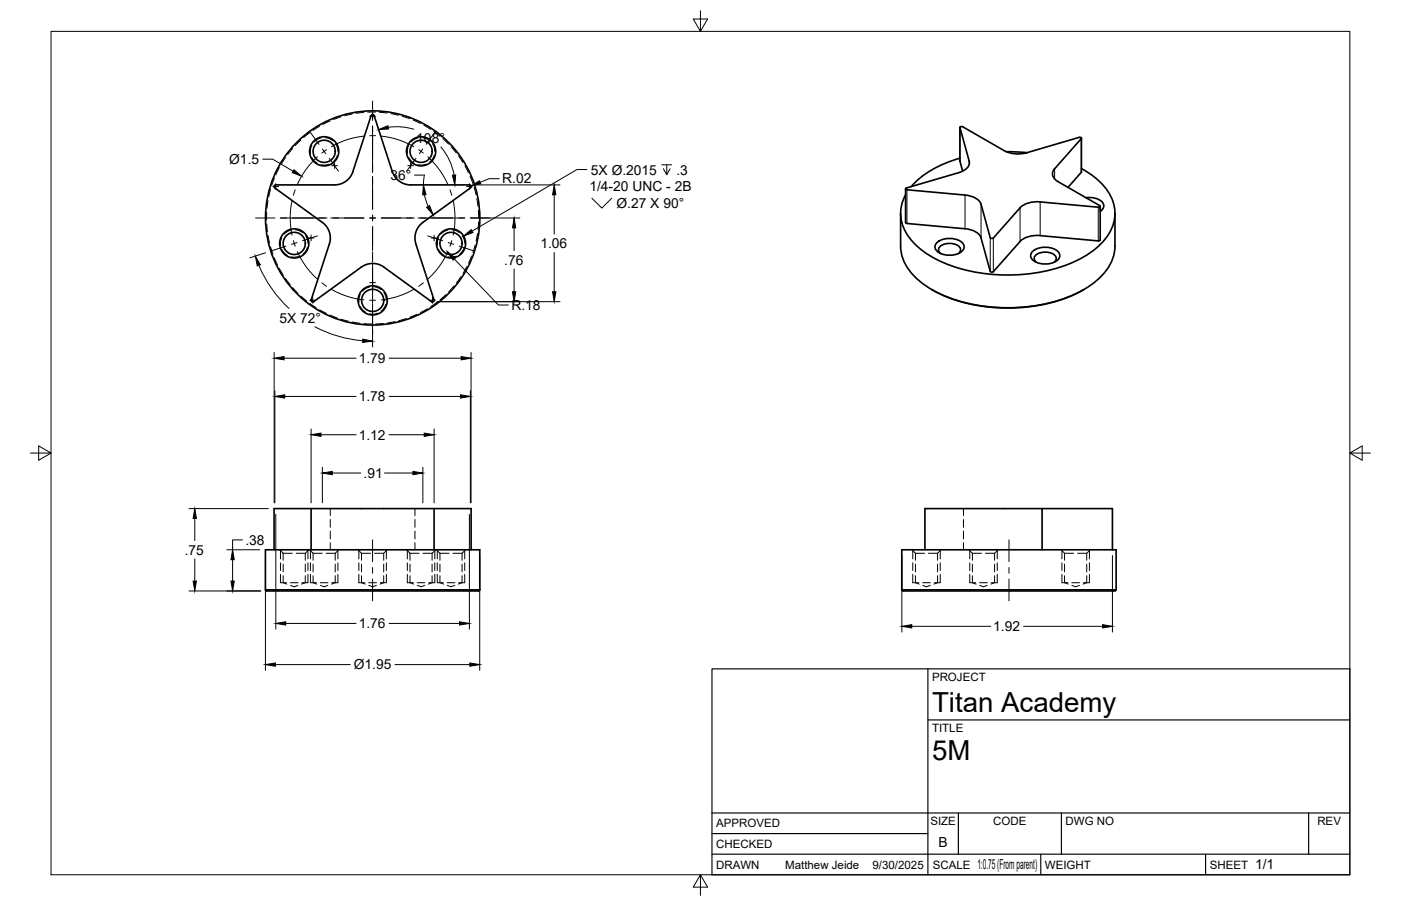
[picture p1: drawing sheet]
<svg xmlns="http://www.w3.org/2000/svg" width="432mm" height="279mm" viewBox="0 0 432 279" stroke-linecap="round" stroke-linejoin="round" font-family="sans-serif">
<!-- layer: Hidden -->
<g fill="none" stroke="#000" stroke-width=".31">
<path d="M98.5 38.9l-2 1.3M101.7 37.3l-2.2 1.1M105.1 36l-2.3 .9M108.6 35.2l-2.4 .5M112.1 34.7l-2.4 .2M115.7 34.6h-2.4M116.9 34.6l2.4 .3M120.5 35.1l2.4 .4M124 35.9l2.3 .7M127.4 37.1l2.2 1M130.7 38.6l2 1.3M83.4 58.4l-.6 2.3"/>
<path d="M84.6 54.9l-.9 2.3M86.1 51.7l-1.1 2.1M88 48.6l-1.3 2.1M90.2 45.8l-1.5 1.8M92.7 43.2l-1.7 1.7M95.5 40.9l-1.9 1.5M96.1 44.9l-.4 1.5v.9M96.1 48.5l.8 1.1 .9 .8M99 42.6l-1.2 .4-1 .8M100.2 42.5l1 .2 1.3 .7M101.5 50.6l-1.4 .3-1.1-.1M103.4 44.3l.6 1.2 .1 1.2"/>
<path d="M103.9 47.9l-.4 1-.9 1.1M126 44.9l-.5 1.5 .1 .9M126 48.5l.7 1.1 1 .8M128.8 42.6l-1.1 .4-1 .8M130.1 42.5l1 .2 1.3 .7M131.3 50.6l-1.4 .3-1.1-.1M133.3 44.3l.5 1.2 .2 1.2M133.7 40.6l1.9 1.4M133.8 47.9l-.4 1-1 1.1M136.5 42.8l1.8 1.7M139.1 45.3l1.5 1.9M141.4 48.1l1.3 2"/>
<path d="M143.3 51.2l1.1 2.1M144.9 54.4l.9 2.2M146.1 57.8l.6 2.3M82.2 65.4v2.4M82.2 69l.2 2.4M82.6 61.9l-.3 2.3M82.6 72.6l.5 2.4M83.4 76.1l.7 2.3M84.6 79.5l1 2.2M86.9 73.3l-.5 1.5 .1 .9M86.9 76.9l.7 1.1 1 .8M89.7 71l-1.1 .4-1 .8"/>
<path d="M91 70.9l1 .2 1.3 .7M92.2 79l-1.4 .3-1.1-.1M94.2 72.7l.5 1.2 .2 1.2M94.7 76.3l-.4 1-1 1.1M135.2 73.3l-.3 .9-.1 1.5M135.2 76.9l.8 1.1 .9 .8M138 71l-1.1 .4-1 .8M139.3 70.9l1 .2 1.3 .7M140.6 79l-1.5 .3-1-.1M142.5 72.7l.6 1.2 .1 1.2M143 76.3l-.4 1-1 1.1M145.4 79l-1 2.2"/>
<path d="M146.5 75.5l-.7 2.3M147 61.3l.3 2.3M147.2 72l-.5 2.4M147.4 64.8l.1 2.4M147.5 68.4l-.2 2.4M86.1 82.8l1.2 2.1M88 85.9l1.4 1.9M90.2 88.7l1.6 1.8M92.7 91.3l1.8 1.6M95.5 93.6l2 1.3M98.5 95.5l2.1 1.2M101.7 97.2l2.2 .8"/>
<path d="M105.1 98.4l2.3 .7M108.6 99.3l2.4 .4M111 90.8l-.3 1v1.5M111 94.5l.8 1.1 .9 .7M112.2 99.8l2.4 .1M113.9 88.5l-1.2 .5-1 .8M115.1 88.4l1.6 .4 .8 .5M116.4 96.6l-1.4 .3-1.1-.1M118.2 99.8l-2.4 .1M118.3 90.3l.6 1.2 .2 1.1M118.9 93.9l-.5 1-.9 1M121.7 99.2l-2.4 .4"/>
<path d="M125.2 98.2l-2.3 .7M128.5 96.9l-2.2 .9M131.7 95.2l-2.1 1.2M134.7 93.2l-2 1.4M137.4 90.9l-1.8 1.6M139.9 88.2l-1.6 1.8M142 85.3l-1.3 2M143.9 82.2l-1.2 2.1M101.8 156.8v2.2M127.9 156.8v2.2M296.9 156.8v2.2M86.2 169.5l1.1 1.1"/>
<path d="M86.4 179.7h1.9M87.3 170.6h2.8M87.3 177.5v2.2l1.1 .4M87.3 170.6v2.2M87.3 174v2.4M89.5 179.7h2.4M91.3 170.6h2.8M93 179.7h1.9M94.1 177.5v2.2l-1.2 .4M94.1 174v2.4M95.2 169.5l-1.1 1.1v2.2M95.4 169.5l1.1 1.1"/>
<path d="M95.7 179.7h1.8M96.5 170.6h2.8M96.5 177.5v2.2l1.1 .4M96.5 170.6v2.2M96.5 174v2.4M98.7 179.7h2.4M100.5 170.6h2.8M101.8 160.2v2.4M101.8 163.8v2.4M101.8 167.4v2.1M102.3 179.7h1.8M103.3 177.5v2.2l-1.1 .4"/>
<path d="M103.3 174v2.4M104.4 169.5l-1.1 1.1v2.2M110.3 169.5l1.1 1.1M110.6 179.7h1.9M111.4 170.6h2.8M111.4 177.5v2.2l1.2 .4M111.4 170.6v2.2M111.4 174v2.4M113.6 179.7h2.4M115.4 170.6h2.9M117.2 179.7h1.9M118.3 177.5v2.2l-1.2 .4"/>
<path d="M118.3 174v2.4M119.3 169.5l-1 1.1v2.2M125.3 169.5l1.1 1.1M125.5 179.7h1.9M126.4 170.6h2.8M126.4 177.5v2.2l1.1 .4M126.4 170.6v2.2M126.4 174v2.4M127.9 160.2v2.4M127.9 163.8v2.4M127.9 167.4v2.1M128.6 179.7h2.4"/>
<path d="M130.4 170.6h2.8M132.2 179.7h1.8M133.2 177.5v2.2l-1.2 .4M133.2 174v2.4M134.3 169.5l-1.1 1.1v2.2M134.5 169.5l1.1 1.1M134.8 179.7h1.8M135.6 170.6h2.8M135.6 177.5v2.2l1.1 .4M135.6 170.6v2.2M135.6 174v2.4M137.8 179.7h2.4"/>
<path d="M139.6 170.6h2.8M141.4 179.7h1.8M142.4 177.5v2.2l-1.1 .4M142.4 174v2.4M143.5 169.5l-1.1 1.1v2.2M281.1 169.5l1.1 1.1M281.3 179.7h1.9M282.2 170.6h2.8M282.2 177.5v2.2l1.1 .4M282.2 170.6v2.2M282.2 174v2.4M284.4 179.7h2.3"/>
<path d="M286.2 170.6h2.8M288 179.7h1.8M289 177.5v2.2l-1.2 .4M289 174v2.4M290 169.5l-1 1.1v2.2M296.9 160.2v2.4M296.9 163.8v2.4M296.9 167.4v2.1M298.6 169.5l1.1 1.1M298.9 179.7h1.8M299.7 170.6h2.8M299.7 177.5v2.2l1.2 .4"/>
<path d="M299.7 170.6v2.2M299.7 174v2.4M301.9 179.7h2.4M303.7 170.6h2.8M305.5 179.7h1.9M306.5 177.5v2.2l-1.1 .4M306.5 174v2.4M307.6 169.5l-1.1 1.1v2.2M327 169.5l1.1 1.1M327.3 179.7h1.8M328.1 170.6h2.8M328.1 177.5v2.2l1.2 .4"/>
<path d="M328.1 170.6v2.2M328.1 174v2.4M330.3 179.7h2.4M332.1 170.6h2.8M333.9 179.7h1.9M334.9 177.5v2.2l-1.1 .4M334.9 174v2.4M336 169.5l-1.1 1.1v2.2M89.5 180.5l1.2 .5 1.1-.5M98.8 180.5l1.1 .5 1.1-.5M113.7 180.5l1.1 .5 1.2-.5M128.6 180.5l1.2 .5 1.1-.5"/>
<path d="M137.9 180.5l1.1 .5 1.1-.5M284.4 180.5l1.2 .5 1.1-.5M302 180.5l1.1 .5 1.2-.5M330.4 180.5l1.1 .5 1.2-.5"/>
</g>
<!-- layer: Visible -->
<g fill="none" stroke="#000" stroke-width=".51">
<path d="M295.8 39.3v10.4M103.1 57h-18.1l-.5 .4 .2 .5 14.7 10.7M108.8 52.9l5.6-17.2 .5-.4 .4 .4 5.6 17.2a5.9 5.9 0 0 0 5.7 4.1M108.8 52.9a5.9 5.9 0 0 1-5.7 4.1M126.6 57h18.1l.5 .4-.2 .5-14.7 10.7M279.1 58.2v10.4M279.5 58.5l17.9 1.7a5.4 5.4 0 0 1 5 2.8l2.8 10.3M295.5 53.2l-16.3 4.8v.4l.3 .1M295.5 53.2a3.4 3.4 0 0 0 3.2-3.6l-2.8-10.3 .2-.3 .6 .1 12.8 7.4a9.4 9.4 0 0 0 6.9 .6l16.2-4.7 .7 .1-8.3 9.6a2.44 2.44 0 0 0 1.1 3.9l12.8 7.4 .2 .3-.6 .2-17.9-1.6a7.6 7.6 0 0 0-6.2 1.8l-8.2 9.3M295.8 49.7h.1M295.9 48.8a30.8 30.8 0 0 0-15.1 8.7M295.9 49.7l.8 3.1"/>
<path d="M310.1 46.8l6.4 .3M333.3 42.6v10.5l-4.1 4.7M333.3 52a19 19 0 0 1 10 11.1 13.3 13.3 0 0 1-5.6 13.5 43.5 43.5 0 0 1-26.4 8.2 46.3 46.3 0 0 1-26.7-7.3 15.2 15.2 0 0 1-7-11.7 11.8 11.8 0 0 1 1.5-5.7M99.4 68.6a5.9 5.9 0 0 1 2.1 6.6M101.5 75.2l-5.6 17.3 .2 .5h.6l14.7-10.6a5.9 5.9 0 0 1 7 0l14.6 10.6h.6l.2-.5-5.6-17.3M130.3 68.6a5.9 5.9 0 0 0-2.1 6.6M277.6 65.8v10.1a14.8 14.8 0 0 0 7.2 11.9 47.6 47.6 0 0 0 30.9 6.9 38.9 38.9 0 0 0 23.4-9.2 13.7 13.7 0 0 0 4.5-9.6v-10.1M279.1 68.6l.4 .3 17.9 1.6M288.9 74.7a6.4 6.4 0 0 1 7.9 .5 1.88 1.88 0 0 1-1 2.8 6.4 6.4 0 0 1-7.3-.9 1.69 1.69 0 0 1 .4-2.4zM289.9 78.2a1.44 1.44 0 0 1-.6-1.5 1.44 1.44 0 0 1 1.1-1.1 4.9 4.9 0 0 1 5.5 .8 1.31 1.31 0 0 1-.5 1.8M297.4 70.5a5.4 5.4 0 0 1 5 2.9l2.8 10.3 .4 .2 .6-.1M305.2 73.3l.4 .2 .6-.1"/>
<path d="M314.4 74.5l-8.2 9.3M318.4 77.4a6.4 6.4 0 0 1 7.9 .5 1.88 1.88 0 0 1-1 2.8 6.4 6.4 0 0 1-7.3-.9 1.69 1.69 0 0 1 .4-2.4zM334.7 61a5.2 5.2 0 0 1 5.4 2 1.88 1.88 0 0 1-1 2.2M339.1 63.6v10.4l-.2 .2-18.3-1.5a7.6 7.6 0 0 0-6.2 1.8M339.1 64.1v.6M287.2 89.3a51.4 51.4 0 0 0 38.3 3.6l4.4-1.5 4.2-2.1M319.4 80.9a1.44 1.44 0 0 1-.6-1.5 1.44 1.44 0 0 1 1.1-1.1 4.9 4.9 0 0 1 5.5 .7 1.31 1.31 0 0 1-.5 1.9M95.9 156.8v12.7M133.8 156.8v12.7M321.2 156.8h21.7v12.7M84.5 169.5v-12.7h60.7v12.7M285.1 169.5v-12.7h36.1v12.7"/>
<path d="M81.8 181.9v-12.4h66.1v12.4M81.8 181.9a2.81 2.81 0 0 0 2.4 .3h61.3a2.81 2.81 0 0 0 2.4-.3M81.8 181.9h66.1M277.9 181.9v-12.4h66.1v12.4M277.9 181.9a2.81 2.81 0 0 0 2.4 .3h61.3a2.81 2.81 0 0 0 2.4-.3M277.9 181.9h66.1"/>
<circle cx="99.9" cy="46.7" r="3.4"/>
<circle cx="99.9" cy="46.7" r="4.5"/>
<circle cx="129.8" cy="46.7" r="3.4"/>
<circle cx="129.8" cy="46.7" r="4.5"/>
<circle cx="90.7" cy="75.1" r="3.4"/>
<circle cx="90.7" cy="75.1" r="4.5"/>
<circle cx="114.9" cy="67.2" r="33"/>
<circle cx="139" cy="75.1" r="3.4"/>
<circle cx="139" cy="75.1" r="4.5"/>
<circle cx="114.9" cy="92.6" r="3.4"/>
<circle cx="114.9" cy="92.6" r="4.5"/>
</g>
<!-- layer: Hidden Narrow -->
<g fill="none" stroke="#000" stroke-width=".31">
<path d="M86.4 169.8v2.6M86.4 173.6v2.3M86.4 177.1v2.6M94.9 169.8v2.6M94.9 173.6v2.3M94.9 177.1v2.6M95.7 169.8v2.6M95.7 173.6v2.3M95.7 177.1v2.6M104.1 169.8v2.6M104.1 173.6v2.3M104.1 177.1v2.6"/>
<path d="M110.6 169.8v2.6M110.6 173.6v2.3M110.6 177.1v2.6M119.1 169.8v2.6M119.1 173.6v2.3M119.1 177.1v2.6M125.5 169.8v2.6M125.5 173.6v2.3M125.5 177.1v2.6M134 169.8v2.6M134 173.6v2.3M134 177.1v2.6"/>
<path d="M134.8 169.8v2.6M134.8 173.6v2.3M134.8 177.1v2.6M143.2 169.8v2.6M143.2 173.6v2.3M143.2 177.1v2.6M281.3 169.8v2.6M281.3 173.6v2.3M281.3 177.1v2.6M289.8 169.8v2.6M289.8 173.6v2.3M289.8 177.1v2.6"/>
<path d="M298.9 169.8v2.6M298.9 173.6v2.3M298.9 177.1v2.6M307.4 169.8v2.6M307.4 173.6v2.3M307.4 177.1v2.6M327.3 169.8v2.6M327.3 173.6v2.3M327.3 177.1v2.6M335.8 169.8v2.6M335.8 173.6v2.3M335.8 177.1v2.6"/>
</g>
<!-- layer: Visible Narrow -->
<path d="M295.9 39.3v10.4M279.5 58.5v10.4M298.7 49.7v1M325 52.1v3.1M333.2 42.8v10.3M297.4 60.2v10.3M302.4 63v10.4M305.2 73.3v10.4M306.2 73.4v10.4M314.4 64.1v10.4M320.6 62.3v10.4M338.5 63.9v10.4" fill="none" stroke="#000" stroke-width=".31"/>
<!-- layer: Border -->
<path d="M15.7 9.7h400.3v260.1h-400.3zM215.9 3.3v6.4l-2.2-3.8h4.4l-2.2 3.8M9.4 139.7h6.3l-3.8-2.2v4.4l3.8-2.2M416 139.7l3.8 2.2v-4.4l-3.8 2.2h6.4M215.9 269.8l2.2 3.8h-4.4l2.2-3.8v6.3" fill="none" stroke="#000" stroke-width=".31"/>
<!-- layer: Titleblock -->
<path d="M219.4 206.3h196.6v63.5h-196.6zM286 206.3v63.5M286 222h130M219.4 257.1h66.6M219.4 250.7h196.6M295.4 250.7v12.7M327.1 250.7v12.7M403.3 250.7v12.7M219.4 263.4h196.6M320.8 263.4v6.4M371.6 263.4v6.4" fill="none" stroke="#000" stroke-width=".36"/>
<!-- layer: Smart Centers -->
<g fill="none" stroke="#000" stroke-width=".31">
<path d="M113.9 35.9h1.8M114.8 31.2v5.9M114.8 38.8v14.4M84.1 57.5h1.8M85 56.6v1.8M91 58.5l-.6 1.7M95.5 40.6l2.8 3.9M97.8 48.4a25.5 25.5 0 0 0-6.1 8.5M99.4 46l1 1.4M100.6 46.2l-1.4 1M101.5 48.9l2.8 3.9M102.2 51.1h1.8"/>
<path d="M103.1 50.2v1.8M112.2 42a25.5 25.5 0 0 0-10 3.2M113.9 41.8h1.8M114.8 54.4v10.2M117.5 42a25.5 25.5 0 0 1 10 3.2M125.7 51.1h1.7M126.6 50.2v1.8M128.2 48.9l-2.9 3.9M129 46.2l1.5 1M130.3 46l-1.1 1.4M131.8 48.4a25.3 25.3 0 0 1 6.2 8.5M134.2 40.6l-2.9 3.9"/>
<path d="M138.7 58.5l.6 1.7M143.8 57.5h1.8M144.7 56.6v1.8M78.8 67.2h6M86.4 67.2h14.4M88.1 75.9l-4.6 1.5M90 62a25.8 25.8 0 0 0 0 10.5M90.4 74.2l.6 1.7M91.5 74.8l-1.7 .6M91.7 77.6a25 25 0 0 0 6.1 8.5M95 73.4h1.8M95.9 72.5v1.8"/>
<path d="M97.9 72.7l-4.7 1.6M102 67.2h10.2M113.9 67.2h1.8M114.8 66.3v1.8M114.8 69.9v7.4M114.8 77.7v3.1M117.5 67.2h10.2M128.9 67.2h14.4M131.8 72.7l4.6 1.6M132.9 73.4h1.8M133.8 72.5v1.8M138 77.6a25 25 0 0 1-6.2 8.5"/>
<path d="M138.1 74.8l1.7 .6M139.2 74.2l-.5 1.7M139.7 62a25.3 25.3 0 0 1 0 10.5M141.5 75.9l4.7 1.5M144.9 67.2h6M95.5 92.6h1.8M96.4 91.7v1.8M99.2 87.2l1.4 1.1M102.2 89.2a25.1 25.1 0 0 0 10 3.3M113.9 87.2h1.8M114.8 81.2v12.3M114.8 93.7v9.6"/>
<path d="M115.7 92.6h-1.8M127.5 89.2a25.3 25.3 0 0 1-10 3.3M130.5 87.2l-1.5 1.1M132.4 92.6h1.8M133.3 91.7v1.8M114.8 166.5v6.7M114.8 175v1.8M114.8 178.6v6.7M311 166.5v6.7M311 175v1.8M311 178.6v6.7"/>
</g>
<!-- layer: FD_Dimensions -->
<g fill="none" stroke="#000" stroke-width=".31">
<path d="M119.7 39.3a17.9 17.9 0 0 1 7.8 .6M81 49.1h3l6.3 3.7M127.7 54h3.1M130.8 54l-.3 3M135.9 45.3a17.9 17.9 0 0 1 4 8.7M146.5 57h26.1M153.9 55.1h-3.1l-2.8 1.1M81.8 78l-4.8 1.5M130.8 60l1.2 3.6M140 79.9l13.6 14.2h3.1M145.1 67.2h15.1M158.5 70.3v7"/>
<path d="M170.8 60.1v12.1M170.8 77.9v12.1M79.8 81.8a38 38 0 0 0 9.3 13.3M134.8 93h37.8M158.5 83v7M84.5 108.7v46.4M87.5 110.5h22.2M97 100.8a38 38 0 0 0 14.8 4.3M114.8 101.9v5.1M119.9 110.5h22.2M145.2 108.7v46.4M84.7 120.5v34.6"/>
<path d="M87.8 122.3h21.9M95.9 132.3v22.8M98.9 134.1h10.9M119.9 134.1h10.8M119.9 122.3h22M133.8 132.3v22.8M145 120.5v34.6M58.3 156.8h24.4M60 159.9v6.8M85 158.6v35.4M99.4 144.1v11M102.4 145.9h8.8"/>
<path d="M118.5 145.9h8.8M130.3 144.1v11M144.7 158.6v35.4M60 172.4v6.8M69.9 169.5h10.1M71.7 172.6v6.6M74.7 166.5h-3v3M81.8 171.3v35.4M147.8 171.3v35.4M278 171.3v23.6M342.9 171.3v23.6M58.3 182.2h22.1"/>
<path d="M88.1 192.3h21.6M119.9 192.3h21.7M281 193.1h24.3M315.5 193.1h24.3M84.9 205h23M121.7 205h23.1"/>
</g>
<g fill="#000" stroke="#000" stroke-width=".31">
<path d="M116.7 40l2.8-1.2 .3 1zM90.6 52.4l2.3 1.9-2.8-1.1zM139.4 54h1l-.2 3zM145.1 57.3l2.7-1.5 .4 .9zM130.5 57l.8 3-1 .1zM131.5 63.9l.9-.5 1.1 2.9zM137.9 77.7l2.5 1.8-.8 .7zM158.5 67.2l.5 3.1h-1.1zM170.8 57l.5 3.1h-1zM78.7 79l1.5 2.7-.9 .3zM157.9 90h1.1l-.5 3zM170.3 90h1l-.5 3z"/>
<path d="M84.5 110.5l3-.5v1zM111.8 104.6l3 .6-3 .4zM142.1 110l3.1 .5-3.1 .5zM84.7 122.3l3.1-.5v1zM95.9 134.1l3-.5v1zM130.7 133.6l3.1 .5-3.1 .5zM141.9 121.8l3.1 .5-3.1 .5zM60 156.8l.5 3.1h-1zM99.4 145.9l3-.5v1zM127.3 145.4l3 .5-3 .5zM59.5 179.2h1l-.5 3zM71.2 179.2h1l-.5 3z"/>
<path d="M71.7 169.5l.5 3.1h-1zM85 192.3l3.1-.6v1.1zM141.6 191.7l3.1 .6-3.1 .5zM278 193.1l3-.5v1.1zM339.8 192.6l3.1 .5-3.1 .6zM81.8 205l3.1-.6v1.1zM144.8 204.4l3 .6-3 .5z"/>
</g>
<!-- layer: Hole Notes -->
<path d="M180.9 52.3h-3.1l-32.3 19M204 50.8h3M205.5 50.8v3.1l-1.1-1.9M206.5 52l-1 1.9M182.4 61.1l3.1 3.1 3-3.1" fill="none" stroke="#000" stroke-width=".31"/>
<path d="M142.9 72.8l2.3-2 .6 .9z" fill="#000" stroke="#000" stroke-width=".31"/>
<g font-size="8.5">
<text x="287.3" y="219.5">Titan Academy</text>
<text x="287.3" y="234.5">5M</text>
</g>
<g font-size="4.3">
<text x="128.3" y="44">108°</text>
<text x="70.7" y="50.5">Ø1.5</text>
<text x="182.1" y="53.9">5X Ø.2015</text>
<text x="208.5" y="53.9">.3</text>
<text x="120.3" y="55.5">36°</text>
<text x="154.8" y="56.6">R.02</text>
<text x="181.7" y="59">1/4-20 UNC - 2B</text>
<text x="190" y="64.2">Ø.27 X 90°</text>
<text x="166.5" y="76.5">1.06</text>
<text x="155.4" y="81.6">.76</text>
<text x="157.6" y="95.6">R.18</text>
<text x="86.1" y="99.5">5X 72°</text>
<text x="110.6" y="112">1.79</text>
<text x="110.6" y="123.8">1.78</text>
<text x="110.6" y="135.6">1.12</text>
<text x="112.1" y="147.4">.91</text>
<text x="75.6" y="168">.38</text>
<text x="57" y="171">.75</text>
<text x="110.6" y="193.8">1.76</text>
<text x="306.1" y="194.6">1.92</text>
<text x="109" y="206.4">Ø1.95</text>
<text x="289.3" y="261.2">B</text>
<text x="301.2" y="268.1">1:0.75 (From parent)</text>
<text x="386.8" y="268.1">1/1</text>
</g>
<g font-size="3.5">
<text x="287.3" y="210.1">PROJECT</text>
<text x="287.3" y="225.8">TITLE</text>
<text x="220.7" y="255.2">APPROVED</text>
<text x="286.7" y="254.5">SIZE</text>
<text x="306.1" y="254.5">CODE</text>
<text x="328.4" y="254.5">DWG NO</text>
<text x="406" y="254.5">REV</text>
<text x="220.7" y="261.5">CHECKED</text>
<text x="220.7" y="267.9">DRAWN</text>
<text x="242" y="267.9">Matthew Jeide</text>
<text x="268.9" y="267.9">9/30/2025</text>
<text x="287.5" y="267.9">SCALE</text>
<text x="322.1" y="267.9">WEIGHT</text>
<text x="372.9" y="267.9">SHEET</text>
</g>
</svg>
